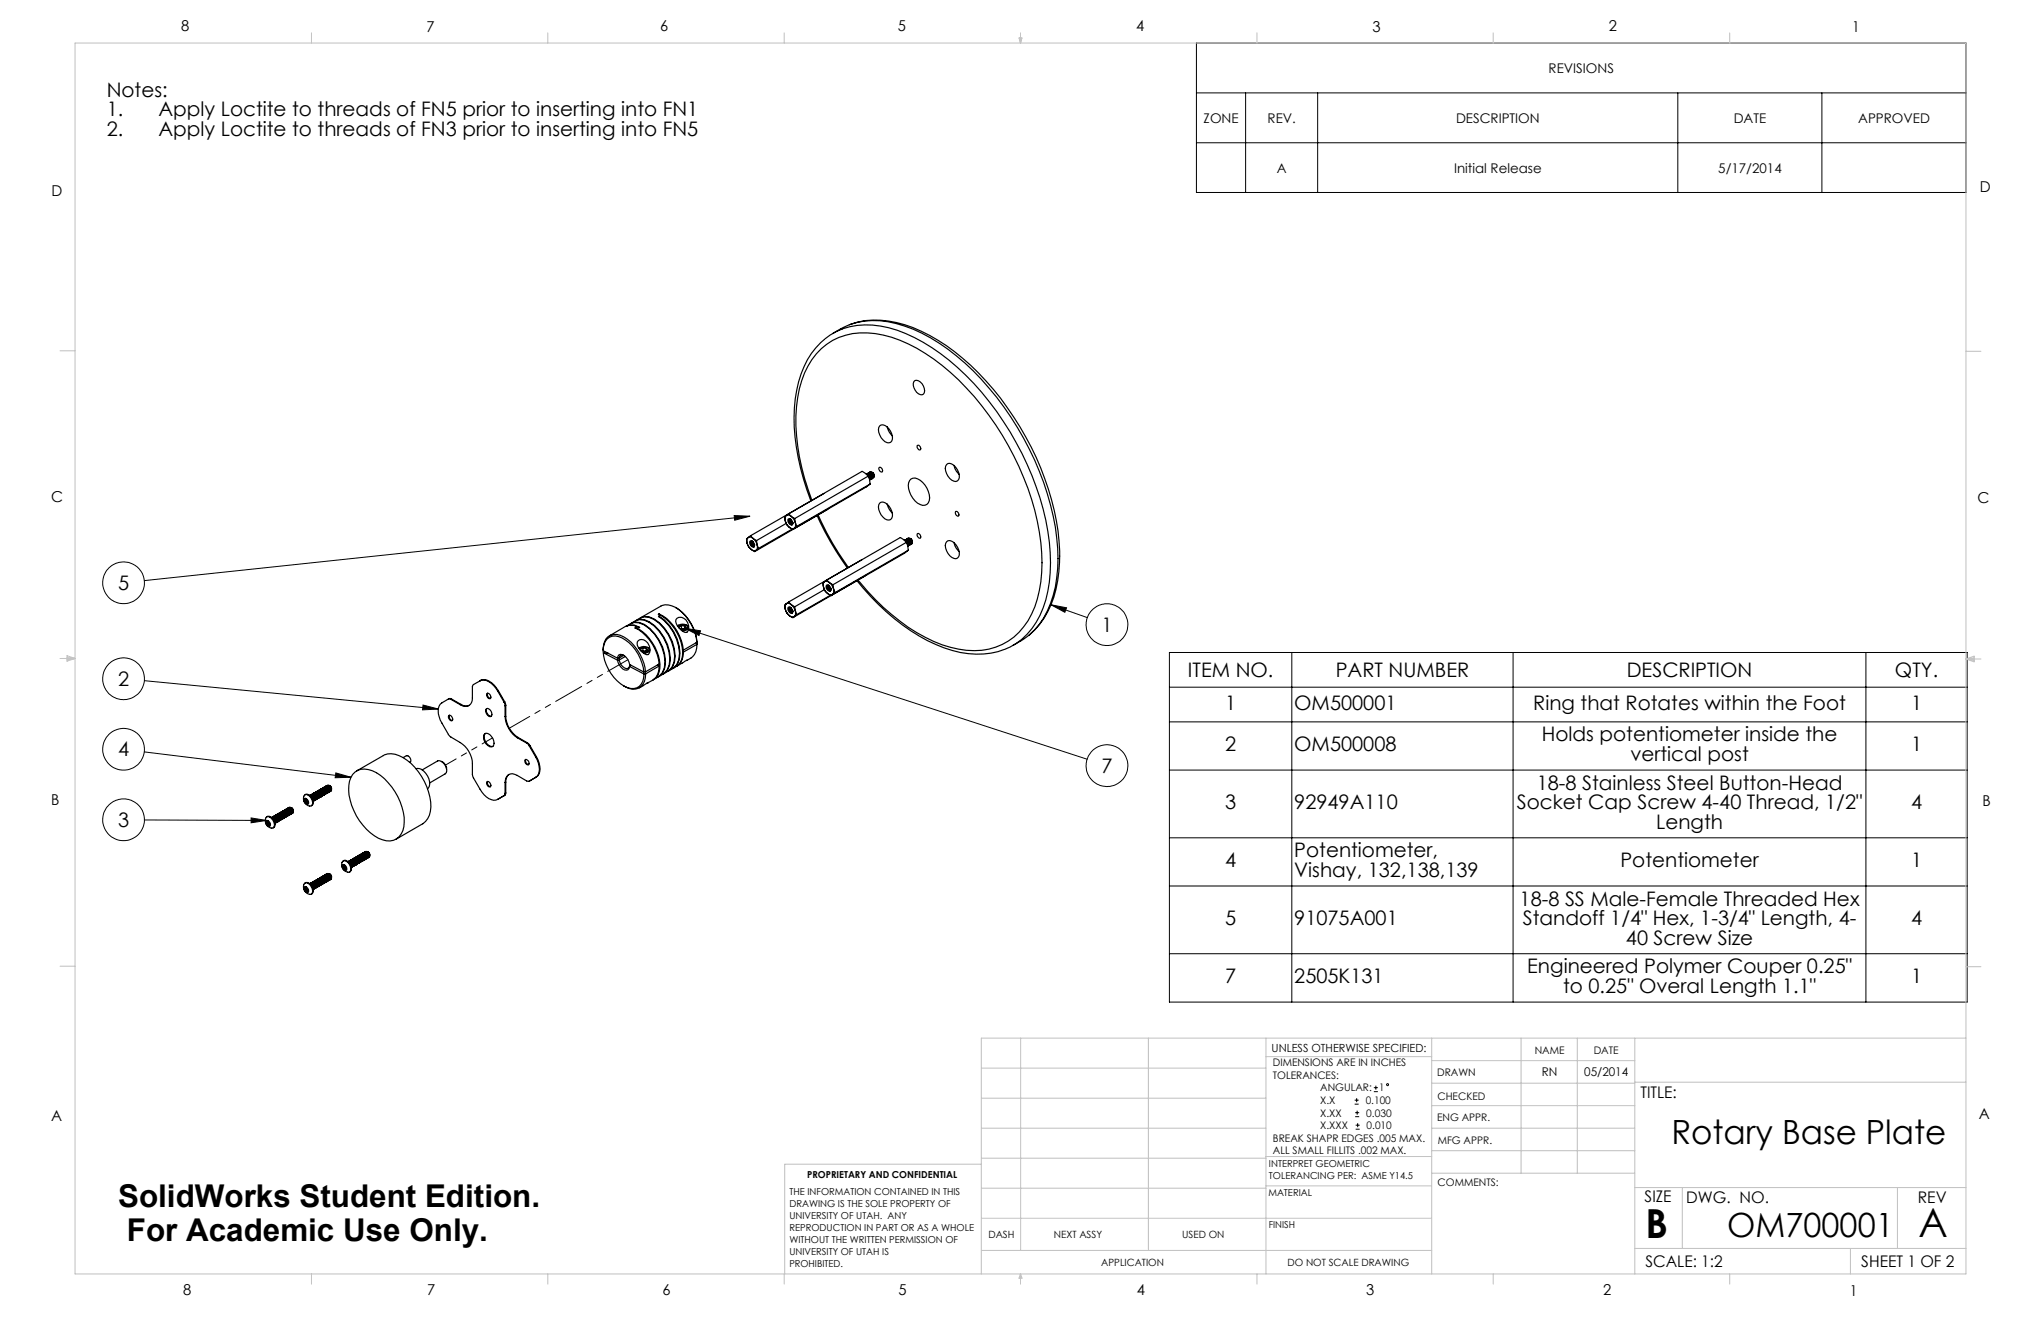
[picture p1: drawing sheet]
<svg xmlns="http://www.w3.org/2000/svg" width="432mm" height="279mm" viewBox="0 0 432 279" stroke-linecap="round" stroke-linejoin="round" font-family="sans-serif">
<g fill="none" stroke="#000" stroke-width=".21">
<path d="M253.1 9.1h162.8v31.6h-162.8zM253.1 19.6h162.8M263.5 19.6v21.1M278.8 19.6v21.1M355 19.6v21.1M385.4 19.6v21.1M253.1 30.2h162.8M155.3 109l3.3 .2-3.2 .8zM158.6 109.2l-128 13.6M144.9 132.9l85.1 27.7M144.9 132.9l3.3 .5-.3 1zM222.4 127.9l7.6 2.7"/>
<path d="M222.4 127.9l3.2 .7-.3 .9zM247.4 138h168.8v73.9h-168.8zM273.3 138v73.9M320.1 138v73.9M394.8 138v73.9M30.5 159l43.8 5.4M30.6 144l62.1 6M89.5 149.1l3.2 .9-3.3 .1zM247.4 152.7h168.8M247.4 145.3h168.8M30.6 173.4l25.8 .1M53.1 173l3.3 .5-3.3 .5z"/>
<path d="M71 163.5l3.3 .9-3.4 .1zM247.4 162.9h168.8M247.4 177.2h168.8M247.4 187.4h168.8M247.4 201.7h168.8M286.6 233.5h.8M286.6 232.7h.8M286.7 236.2h.8M286.7 235.3h.8M286.8 238.8h.9M286.8 238h.9M287 232.3v.8"/>
<path d="M287.1 234.9v.9M287.2 237.6v.8M290.7 230.9h.8M290.7 230h.8M291.1 229.6v.9"/>
<circle cx="26.1" cy="123.3" r="4.4"/>
<circle cx="234.2" cy="132.1" r="4.4"/>
<circle cx="26.2" cy="143.5" r="4.4"/>
<circle cx="26.2" cy="158.5" r="4.4"/>
<circle cx="26.1" cy="173.4" r="4.4"/>
<circle cx="234.2" cy="161.9" r="4.4"/>
<circle cx="293.5" cy="229.4" r=".21"/>
</g>
<g fill="none" stroke="#c0c0c0" stroke-width=".21">
<path d="M15.9 9.1h400v260.4h-400zM65.9 6.9v2.2M115.9 6.9v2.2M165.9 6.9v2.2M215.6 8h.6l-.3 1.1zM215.7 8l.2 1.1M215.9 6.9v2.2M216 8l-.1 1.1M265.9 6.9v2.2M315.9 6.9v2.2M365.9 6.9v2.2M12.7 74.2h3.2"/>
<path d="M415.9 74.3h3.2M12.7 139.3h3.2M14.2 139.1l1.7 .2M14.2 138.7l1.7 .6-1.7 .5zM15.9 139.3l-1.7 .3M415.9 139.4h3.2M415.9 139.4l1.8-.6v1.2zM415.9 139.4l1.8 .3M417.7 139.2l-1.8 .2M12.7 204.4h3.2M215.9 219.6v44.9M243 219.6v44.9"/>
<path d="M267.8 219.6v49.9M302.9 219.6v49.9M321.8 219.6v28.5M333.7 219.6v28.5M345.9 219.6v49.9M415.9 204.5h3.2M415.9 219.6h-208.3v49.9M207.6 238.6h60.2M207.6 232.3h60.2M207.6 225.9h60.2M267.8 223.5h35.1M302.9 233.9h43"/>
<path d="M302.9 229.1h43M302.9 224.3h43M302.9 238.6h43M345.9 228.9h70M207.6 257.7h95.3M207.6 251.3h60.2M207.6 245h60.2M207.6 246.2h-41.6v23.3M267.8 250.8h35.1M267.8 244.6h35.1M302.9 248.1h43M302.9 243.4h43"/>
<path d="M345.9 251.2h70M355.9 251.2v12.9M401.4 251.2v12.9M65.9 269.5v2.1M115.9 269.5v2.1M165.9 269.5v2.1M207.6 264.5h95.3M215.9 269.5v2.1M215.9 269.5l.3 .8h-.6zM265.9 269.5v2.1M315.9 269.5v2.1M345.9 264.1h70"/>
<path d="M365.9 269.5v2.1M391.5 264.1v5.4"/>
</g>
<g fill="#000">
<path d="M155.3 109l3.3 .2-3.2 .8z"/>
<path d="M222.4 127.9l3.2 .7-.3 .9zM144.9 132.9l3.3 .5-.3 1zM53.1 173l3.3 .5-3.3 .5zM71 163.5l3.3 .9-3.4 .1zM89.5 149.1l3.2 .9-3.3 .1z"/>
</g>
<g fill="none" stroke="#000" stroke-width=".25">
<path d="M174.4 71.8a17.4 17.4 0 0 0-5.8 10.7 41.7 41.7 0 0 0 2.1 21l.9 2.4M174.5 71.7a14.8 14.8 0 0 1 13.5-2.4 39.8 39.8 0 0 1 18.1 11.8 62.3 62.3 0 0 1 15.9 33.6 28.8 28.8 0 0 1-2 15.4 13.6 13.6 0 0 1-7.4 7.2M176.2 70.5a15.4 15.4 0 0 1 13.4-2.1 39 39 0 0 1 18 11.8 62.3 62.3 0 0 1 16 33.5 27.8 27.8 0 0 1-2.8 17 15.2 15.2 0 0 1-6.5 5.8M179.8 68.7a19.2 19.2 0 0 1 15.1 1.4 49.4 49.4 0 0 1 19.6 18.1 57.7 57.7 0 0 1 9.7 28.3 24.2 24.2 0 0 1-4.2 15.5l-2.2 2.3M183.9 99.9a.8 .8 0 0 1 .8 .3 .8 .8 0 0 1 .1 .8M184.2 99.8a.71 .71 0 0 1 .7 1M184.3 100h-.1M184.5 99.9l.3 .3 .1 .4-.3-.5M185.9 99a.52 .52 0 0 1 .7 .2 .52 .52 0 0 1-.1 .6l-.6-.5zM186.1 90.1a1.69 1.69 0 0 1 2.3 1.1 1.94 1.94 0 0 1 0 2.4 1.94 1.94 0 0 1-2.3-1.6 1.79 1.79 0 0 1 0-1.9zM187.7 90.3l.5 1.2 .6 .7M193.4 80.7a1.36 1.36 0 0 1 2 1 1.29 1.29 0 0 1-.3 1.8 2.2 2.2 0 0 1-1.7-2.8z"/>
<path d="M194 94.3a.54 .54 0 0 1 .7 .2 .54 .54 0 0 1-.1 .7l-.6-.5zM200.3 98.2a1.26 1.26 0 0 1 1.9 .6 2.15 2.15 0 0 1 .4 2.9 1.95 1.95 0 0 1-2.3-1.5 1.77 1.77 0 0 1 0-2zM201.8 98.5l.1 .1a3.3 3.3 0 0 0 1 1.7M158 114.9l.5 .9 .4 .4M158 114.9a2.07 2.07 0 0 0 .9 1.3M158.3 113.7a1.14 1.14 0 0 0-.3 1.2M158.3 113.7a.86 .86 0 0 1 1 .2M158.3 113.7l-.4 .3 .1 .9M158.7 114.4a.85 .85 0 0 1 .8 1.3 .85 .85 0 0 1-.8-1.3zM158.8 113.3l.5 .6M158.8 113.3l-.5 .4M158.9 116.2a.86 .86 0 0 0 1.1 .2"/>
<path d="M158.9 116.2l.8 .5M159 114.6a.55 .55 0 0 0 .6 .8M159.1 114.9l.4 .6M159.1 114.4a.61 .61 0 0 0 .5 1M159.2 114.5l.4 .9M159.3 113.9l.8 .4M159.3 113.9l.4 .4 .5 .9M159.3 115.6h.3M159.6 115.2v.2M159.7 115.2l-.2-.1-.4-.6a.53 .53 0 0 0-.4 .5 .53 .53 0 0 0 .4 .5l.4 .1 .1-.3M160 116.4l-.3 .3M160.1 114.3l.1 .9"/>
<path d="M160.2 115.2a1.05 1.05 0 0 1-.2 1.2M160.2 115.2l.3 .8M160.5 116l-.5 .4M166.2 110.2l.4 .9 .4 .4M166.2 110.2l.3 .8 .5 .5M166.3 109l.6-.3 .5 .5M166.3 109a1.05 1.05 0 0 0-.1 1.2M166.3 109a.86 .86 0 0 1 1.1 .2M166.3 109l-.3 .3 .2 .9M166.3 110.7l-6.2 3.6M166.8 109.7a.85 .85 0 0 1 .8 1.3 .85 .85 0 0 1-.8-1.3zM167 111.5a.86 .86 0 0 0 1.1 .2"/>
<path d="M167 111.5l.7 .5 .4-.3M167.1 109.9a.51 .51 0 0 0 .1 .6 .51 .51 0 0 0 .5 .2M167.1 110.2l.6 .6M167.3 109.9l.4 .8M167.4 109.8l.3 .9M167.4 109.2l.7 .5M167.4 109.2l.4 .4 .5 1M167.4 110.9h.2M167.6 111.9l-7.1 4.1M167.7 110.6v.2a.61 .61 0 0 1-.7-.1 .61 .61 0 0 1-.1-.7l.3-.2a.59 .59 0 0 0 .4 .9M168.1 109.7l.2 .9M168.3 110.6a1.14 1.14 0 0 1-.2 1.1"/>
<path d="M168.3 110.6l.3 .7M168.6 111.3l-.5 .4M171.8 105.8a43.5 43.5 0 0 1-3-21.8 16.3 16.3 0 0 1 7.3-12 15.9 15.9 0 0 1 12.5-.7 40.5 40.5 0 0 1 17.5 12.6 59.8 59.8 0 0 1 14.1 30.9 27.8 27.8 0 0 1-1.9 15.1 13.4 13.4 0 0 1-15.5 7.4 31.7 31.7 0 0 1-14.2-7.3 52.5 52.5 0 0 1-7.1-7.3M172.9 109a62.4 62.4 0 0 0 6.4 11.2M173.1 108.9a62.1 62.1 0 0 0 6.4 11.2M182.4 118.4l-15.5 8.9M183.3 100.3a.78 .78 0 0 1 .8 .3 .78 .78 0 0 1 0 .8 .8 .8 0 0 0-.8-1.1M183.3 100.3l.1-.1a.77 .77 0 0 1 .8 .3 .77 .77 0 0 1 .1 .9l-.2-.1M183.5 100.2a.79 .79 0 0 1 .8 .3 .79 .79 0 0 1 0 .8M183.6 100.4a.58 .58 0 0 1 .5 .8M183.7 100.7l.3 .7 .1 1M183.7 100.7l-.4-.4-.9-.6-23.6 13.6"/>
<path d="M183.7 100.7l-15.6 9M183.7 100h.1M183.7 100.7l.1 .2-.3-.5 .4 .4 .1 .7M183.7 100a.8 .8 0 0 1 .8 .3 .8 .8 0 0 1 0 .9 .81 .81 0 0 0-.8-1.2M183.8 100a.76 .76 0 0 1 .9 .2 .76 .76 0 0 1 .1 .9l-.3-.1M183.8 100.2l-.1 .1M184.1 102.4l-.7 .5-23.7 13.8M184.1 100.1h-.2M184.1 102.4l-15.5 8.9M184.2 100.4l.2 .4v.2M184.3 101.3h.1M184.4 100.2l.2 .4v.3"/>
<path d="M186.1 106.4a1.69 1.69 0 0 1 2.3 1.2 1.94 1.94 0 0 1 0 2.3 1.94 1.94 0 0 1-2.3-1.6 1.79 1.79 0 0 1 0-1.9zM187.7 106.6l.5 1.2 .6 .7M191.3 114.3a.8 .8 0 0 1 .9 1.1M191.4 114.3a.8 .8 0 0 1 .7 .3 .8 .8 0 0 1 .1 .9M191.4 114.3l.2-.1a.81 .81 0 0 1 .8 1.1h-.2M191.6 114.2a.78 .78 0 0 1 .8 1.1M191.6 114.1v.1M191.6 114.4a.58 .58 0 0 1 .6 .8M191.7 114.7l.4 .7 .1 1M191.7 114.7l-.3-.4-.9-.6-15.6 9M191.7 114.7l-15.5 9M191.8 114.7l.1 .2-.3-.5 .3 .4 .2 .7"/>
<path d="M191.8 114a.8 .8 0 0 1 .8 .4 .8 .8 0 0 1 0 .8 .84 .84 0 0 0-.8-1.2zM191.9 114a.67 .67 0 0 1 .7 0 .67 .67 0 0 1 .3 .7v.3h-.4M191.9 114.2l-.1 .1M192 113.9a.84 .84 0 0 1 .9 1.1M192.2 116.4l-.9 .6-15.5 9M192.2 114.1h-.2M192.2 116.4l-15.5 8.9M192.3 113.8a.7 .7 0 0 1 .7 .9M192.3 114.4l.2 .6M192.4 113.9l-.1 .1M192.4 115.3h.1M192.5 114.2l.2 .5v.2"/>
<path d="M192.6 113.9l.3 .3 .1 .4M192.6 115.2h.1M192.7 114.1l.3 .5M192.7 101.3a2.43 2.43 0 0 1 3 1.3 3.7 3.7 0 0 1 .7 3.8 1.47 1.47 0 0 1-2.3 0 4.8 4.8 0 0 1-1.9-4.3zM194 113a.52 .52 0 0 1 .7 .2 .52 .52 0 0 1-.1 .6l-.6-.5zM200.3 114.6a1.26 1.26 0 0 1 1.9 .6 2.15 2.15 0 0 1 .4 2.8 1.95 1.95 0 0 1-2.3-1.5 1.77 1.77 0 0 1 0-1.9zM201.8 114.8l.1 .1a3.3 3.3 0 0 0 1 1.8M202.2 108.2a.59 .59 0 0 1 .6 .3 .59 .59 0 0 1-.2 .7l-.4-.4-.1-.4zM127.6 137.6v-.2a2.91 2.91 0 0 1 2.3-3.2 5.9 5.9 0 0 1 4.9 3.2 9.9 9.9 0 0 1 1.8 4.7M127.9 138.2v-.4l2.7 1.4M127.9 138.2l2.7 1.4M128.7 138.1l-.8 .1"/>
<path d="M130.6 139.2l.4-.7a1.85 1.85 0 0 1 2.1 1.5l.1 .5 3 1.6M130.6 139.6a2.47 2.47 0 0 0 2 2.1l.3-.1 .3-.6M131 139.6a1.87 1.87 0 0 0 1.9 1.8l.3-.6M131 139.2h-.4M131 139.6h-.4M132 138.6l-1 .6M132 138.6h-.7l-.3 .6M132.3 138.9l-1.3 .7M133.4 131.9l-.9 .5 .7-.2h1l1.1 .5-1.2-.4h-1l-.7 .2-3.5 2M133.4 131.9a3.6 3.6 0 0 1 4 1.1 9.7 9.7 0 0 1 3.1 8.3l-.4 1-.9 .9M134.4 131.3l-.9 .6a3.4 3.4 0 0 1 4 1 9.3 9.3 0 0 1 3.2 8.3l-.5 1.1-.9 .8M134.4 131.3a3.4 3.4 0 0 1 4 1.1 9.6 9.6 0 0 1 3.2 8.3l-.5 1-.9 .9"/>
<path d="M134.5 132.7a9.7 9.7 0 0 1 5.1 8.7 2.76 2.76 0 0 1-1.4 2.4M134.5 132.7l-.2 .1a9.6 9.6 0 0 1 5.2 7.6l-2.9 1.7M134.5 132.7v.2M134.5 131.3l.8-.3 1 .1 1.1 .4M135 135.5a1.57 1.57 0 0 1 2.4 1.2 1.51 1.51 0 0 1-.2 1.7 1.12 1.12 0 0 1-1.2-.4 2.54 2.54 0 0 1-1.2-2.2zM135.1 137.1a1.44 1.44 0 0 1 2.2 .2 1.15 1.15 0 0 1-1.4 .7M135.3 137l-.1 .1M135.4 130.7l-.9 .5M135.5 137.3l.1 .4M135.5 130.7a3.4 3.4 0 0 1 3.9 1.1 9.7 9.7 0 0 1 3.2 8.3 3.5 3.5 0 0 1-2.2 2.4M135.6 130.7a3.4 3.4 0 0 1 3.9 1 9.4 9.4 0 0 1 3.2 8.3l-.4 1.1-.9 .8 .9-.5M135.6 130.6l4.2-2.4a3.6 3.6 0 0 1 3.8 .7 10.3 10.3 0 0 1 3.8 7"/>
<path d="M136 137l.7 .1M136 137l-.5 .3M136 137v.7M136 137.7v.1M136 137.7l.2 .1M136.7 137.1l.2 .3M136.7 137.1v.5M136.9 137.4a1.09 1.09 0 0 1-1.3 .3M136.9 137.4l-.2 .3M137 136.9a.57 .57 0 0 1 .4 .8l-.3 .3-.9 .2M137.4 131.5a9.6 9.6 0 0 1 4.3 9.1l-.4 1.1-.9 .8M137.4 131.5v.2"/>
<path d="M139.4 130.3a9.6 9.6 0 0 1 4.3 9.2l-.4 1-.9 .8M139.4 130.3l-.1 .1a9.6 9.6 0 0 1 4.3 9.1l-.4 1.1-.9 .8M139.4 130.3l.1 .2M139.5 129.9a9.6 9.6 0 0 1 5.1 7.6M139.5 129.9h-.2a9.5 9.5 0 0 1 5.1 8.7 3.1 3.1 0 0 1-2 2.8M139.5 129.9v.1M143 128.5a9.5 9.5 0 0 1 4.4 7.4M143.2 130.8a1.55 1.55 0 0 1 2.3 .9 1.64 1.64 0 0 1-.2 2l-.2 .1a2.89 2.89 0 0 1-2.1-2.8zM143.3 132.4a1.44 1.44 0 0 1 2.2 .2 1.12 1.12 0 0 1-1.4 .6M143.5 132.3h-.1M143.7 132.5l.1 .4M144.1 132.3h.8"/>
<path d="M144.1 132.3l-.4 .2M144.1 133h.3M144.1 132.3l.1 .7M144.4 137.4l.2 .1M144.4 137.8l.2 .1M144.6 137.9a3.2 3.2 0 0 1-1.4 3M144.9 132.3l.2 .4M144.9 132.3v.6l.2-.2M145.1 132.7a.98 .98 0 0 1-1.3 .2M145.2 132.2a.57 .57 0 0 1 .3 .8l-.2 .2-.9 .3M147.2 136l.3 .1v.2M147.4 135.9l-2.8 1.6"/>
<path d="M147.5 136.3a3.3 3.3 0 0 1-2.2 3.4l.1-.1-2.1 1.3M147.5 136.3l-2.9 1.6M166.2 128.9l.4 .9 .4 .4M166.2 128.9l.3 .7 .5 .6M166.3 127.7a1.05 1.05 0 0 0-.1 1.2M166.3 127.7a.86 .86 0 0 1 1.1 .2M166.3 127.7l-.3 .3 .2 .9M166.8 128.4a.88 .88 0 0 1 .8 1.2 .85 .85 0 0 1-.8-1.2zM166.9 127.3l.5 .6M166.9 127.3l-.6 .4M167 130.2a.86 .86 0 0 0 1.1 .2M167 130.2l.7 .4"/>
<path d="M167.1 128.6a.55 .55 0 0 0 .6 .8M167.1 128.9l.5 .6M167.3 128.6l.4 .8M167.4 128.5v.4l.3 .3M167.4 127.9l.7 .4M167.4 127.9l.4 .4 .5 .9M167.4 129.6h.2M167.7 129.2v.2M167.7 129.3v.2a.61 .61 0 0 1-.7-.3 .61 .61 0 0 1 .1-.8l.1 .1a.59 .59 0 0 0 .4 .9M168.1 130.4l-.4 .2M168.1 128.3l.2 .9M168.3 129.2a1.14 1.14 0 0 1-.2 1.2"/>
<path d="M168.3 129.2l.3 .8M168.6 130l-.5 .4M174.2 124.2l.4 .8 .5 .5M174.2 124.2l.5 .9 .4 .4M174.4 123a1.05 1.05 0 0 0-.2 1.2M174.4 123a.86 .86 0 0 1 1.1 .2M174.4 123l-.3 .3 .1 .9M174.4 124.7l-6.3 3.6M174.9 123.8a.85 .85 0 0 1 .8 1.2 .85 .85 0 0 1-.8-1.2zM174.9 122.7l.6 .5M174.9 122.7l-.5 .3M175.1 125.5a.86 .86 0 0 0 1 .2"/>
<path d="M175.1 125.5l.7 .5M175.2 123.9a.54 .54 0 0 0 .6 .8M175.2 124.2l.5 .6M175.3 123.8a.58 .58 0 0 0 .4 .9M175.4 123.8l.4 .7M175.5 123.2l.7 .5M175.5 123.2l.4 .4 .5 1M175.7 125.9l-7.1 4.1M175.7 124.9l-.2 .1M175.8 124.6v.2a.63 .63 0 0 1-.7-.1 .63 .63 0 0 1-.1-.7l.2-.2 .2 .1 .4 .8M175.8 124.5v.2M176.1 125.7l-.3 .3"/>
<path d="M176.2 123.7l.2 .9M176.4 124.6a1.1 1.1 0 0 1-.3 1.1M176.4 124.6l.3 .7M176.7 125.3l-.6 .4M181.3 122.8a44.7 44.7 0 0 0 18.4 14.2 18.1 18.1 0 0 0 12.7 .4M183.2 121.7l-15.5 8.9M94.9 147.8l.5 .1M94.9 147.8l-1.4 .9a2.41 2.41 0 0 0-.6 2.9l.2 .7 1.8 3.1 .5 .5a7 7 0 0 1 4.1 3.7 7.7 7.7 0 0 1 .4 4.2l.3 .8a11.4 11.4 0 0 0 2.7 4 2.39 2.39 0 0 0 2.4 .5M94.9 147.8l.1-.1 .5 .1M95 151.3a.76 .76 0 0 1 .6 1.1 .76 .76 0 0 1-.6-1.1zM95.1 151.3a.83 .83 0 0 0 .6 1.1M95.4 147.9l2 1.1"/>
<path d="M95.5 147.8l-.1 .1M95.5 147.8l2 1.2M97.5 149a1.78 1.78 0 0 0 1.8 .2M97.5 149h-.1M101.6 144l-1.5 .8-.1 .3-.1 2.5a1.57 1.57 0 0 1-.7 1.6 1.57 1.57 0 0 1-1.8-.2M101.6 144a2.46 2.46 0 0 1 2.8 1l.9 1.1M101.6 144a2.02 2.02 0 0 1 2.5 .5l1.3 1.5M102.6 155.2a1.07 1.07 0 0 1 1.4 .6 1.82 1.82 0 0 1 .3 2.1 1.74 1.74 0 0 1-2-2v-.4zM102.7 155.1a1.91 1.91 0 0 0 1.6 2.8M102.9 149.9a1.08 1.08 0 0 1 1 1.6 1.08 1.08 0 0 1-1-1.6zM103 146.8a.6 .6 0 0 1 .7 .2 .6 .6 0 0 1-.1 .8l-.5-.4zM103 149.9a1.17 1.17 0 0 0 1 1.6"/>
<path d="M103.2 146.6a.83 .83 0 0 0 .6 1.1M105.3 146.1l1.3 2.4M105.4 146l-.1 .1M105.4 146l1.4 2.4M106.6 148.5l.3 .8M106.8 148.4l.2 .8M106.8 148.4l-.2 .1M106.9 151.6a5.9 5.9 0 0 0 2.5 4.4M106.9 149.3v2.3M107 151.5a5.7 5.7 0 0 0 2.6 4.5M107 151.5l-.1 .1M107 149.2l-.1 .1"/>
<path d="M107 149.2v2.3M109.4 156l2 1.2M109.6 156h-.2M109.6 156l1.9 1.1M111.4 157.2l.6 .6M111.5 157.1l.6 .6M111.5 157.1l-.1 .1M112 157.8l1.3 2.3M112.1 157.7l-.1 .1M112.1 157.7l1.4 2.4M133.2 141l3 1.6M133.2 140.8v.2"/>
<path d="M133.4 140.7l-.2 .1M136.2 142.1a9 9 0 0 0-5.3-7.4 2.43 2.43 0 0 0-3.3 2.3 9.2 9.2 0 0 0 5.2 8.5 2.4 2.4 0 0 0 3.4-2.1v-.8M136.6 142.1h-.4M136.6 142.5a2.79 2.79 0 0 1-2.8 3.3l-.7-.2-1.2-.5M136.6 142.5l-.4 .1M136.8 144.6l.4-.2-1.9 1.1M139.1 140.7l.4 .2M139.2 143.2l-.9 .5M139.5 140.9a3.3 3.3 0 0 1-2.4 3.5M139.5 140.9l-2.9 1.6M140.3 142.6l-1 .5M56.2 173a.74 .74 0 0 1 1.2 .1 1.22 1.22 0 0 1 .2 2.1 1.59 1.59 0 0 1-1.4-2.2z"/>
<path d="M56.3 173.5a.83 .83 0 0 1 .8 1.3 .81 .81 0 0 1-.8-1.3zM56.4 172.8l.2-.1a1.56 1.56 0 0 1 1.3 2.3l-.1 .1M56.4 173.8v.4M56.4 174.2l.3 .4M56.7 173.8h-.3M56.7 173.8l.3 .3v.4M56.7 173.8l.1 .3 .2 .2M56.7 174l.3 .4-.3 .2M56.7 173.8v.2M56.7 174l-.3 .2M57 174.5l-.3 .1M57 174.3v.2"/>
<path d="M57.4 173a.71 .71 0 0 1 .9 .2 .71 .71 0 0 1-.1 .9M57.5 172.9a.8 .8 0 0 1 .8 .3 .8 .8 0 0 1 0 .9M57.5 173l.4 .2 .3 .4-.1 .6M57.7 172.8a.72 .72 0 0 1 .8 .3 .72 .72 0 0 1 0 .9M57.7 172.8a.79 .79 0 0 1 .8 .3 .79 .79 0 0 1 .1 .8M57.9 172.7a.77 .77 0 0 1 .8 .2 .77 .77 0 0 1 .1 .9h-.1M58 172.6h.1M58 172.6a.81 .81 0 0 1 .8 1.2M58.1 172.6a.71 .71 0 0 1 .8 .2 .71 .71 0 0 1 0 .9M58.2 172.5a.77 .77 0 0 1 .8 .3 .77 .77 0 0 1 0 .9M58.3 172.7h-.1M58.3 172.4a.72 .72 0 0 1 .8 .3 .72 .72 0 0 1 0 .9"/>
<path d="M58.4 172.4a.8 .8 0 0 1 .8 .3 .8 .8 0 0 1 0 .8M58.6 173.9h.1M58.6 172.3a.75 .75 0 0 1 .8 .2 .75 .75 0 0 1 0 .9h-.1M58.6 172.8l.2 .3v.4M58.6 172.2h.1M58.7 172.2a.81 .81 0 0 1 .7 1.2M58.8 172.2a.71 .71 0 0 1 .8 .2 .71 .71 0 0 1 0 .9M58.9 172.1a.8 .8 0 0 1 .7 .3 .8 .8 0 0 1 .1 .9M58.9 172.1h-.1M59 172.3h-.1M59 172a.77 .77 0 0 1 .8 .3 .77 .77 0 0 1 .1 .8h-.1M59.1 172h.1"/>
<path d="M59.1 172a.83 .83 0 0 1 .8 1.1M59.2 171.9a.73 .73 0 0 1 .8 .3 .73 .73 0 0 1 0 .8M59.3 172.4l.2 .4v.3M59.3 171.8a.83 .83 0 0 1 .8 1.2M59.4 171.8a.71 .71 0 0 1 .9 .2 .71 .71 0 0 1 0 .9M59.5 171.7a.8 .8 0 0 1 .8 .3 .8 .8 0 0 1 .1 .9M59.7 171.7a.77 .77 0 0 1 .8 .2 .77 .77 0 0 1 .1 .9h-.1M59.8 171.6h.1M59.8 171.6a.8 .8 0 0 1 .7 .3 .8 .8 0 0 1 .1 .9M59.9 171.5a.73 .73 0 0 1 .8 .3 .73 .73 0 0 1 0 .8M59.9 173.1h.1M60 171.4a.81 .81 0 0 1 .8 1.2"/>
<path d="M60.1 171.7h-.1M60.1 173h.1M60.1 171.4a.7 .7 0 0 1 .8 .3 .7 .7 0 0 1 0 .8M60.2 171.3a.8 .8 0 0 1 .8 .4 .8 .8 0 0 1 0 .8M60.4 171.3a.77 .77 0 0 1 .8 .2 .77 .77 0 0 1 0 .9h-.1M60.4 171.8l.2 .3v.4M60.4 171.2h.1M60.4 171.2a.8 .8 0 0 1 .8 .3 .8 .8 0 0 1 0 .9M60.6 171.1a.73 .73 0 0 1 .8 .3 .73 .73 0 0 1 0 .9M60.6 171.1h.1M60.7 171.1a.78 .78 0 0 1 .7 .3 .78 .78 0 0 1 .1 .8M60.8 171.3h-.1"/>
<path d="M60.8 171a.7 .7 0 0 1 .8 .3 .7 .7 0 0 1 0 .8M60.9 170.9a.85 .85 0 0 1 .8 1.2M60.9 170.9v.1M61 170.9a.75 .75 0 0 1 .8 .2 .75 .75 0 0 1 .1 .9M61.1 171.4l.2 .3v.4M61.1 170.8a.74 .74 0 0 1 .8 .3 .74 .74 0 0 1 0 .9M61.4 170.8l.5 .2 .2 .5v-.2l-.4-.4M61.7 172h.2M61.7 172.1h.1M64.3 168.3l.3-.2a1.62 1.62 0 0 1 1.5 2 .83 .83 0 0 1-.8 .4 .83 .83 0 0 1-.7-.5l-.4-.9zM64.5 168.9a.83 .83 0 0 1 .7 1.2 .83 .83 0 0 1-.7-1.2zM64.5 168.1l.1-.1a1.54 1.54 0 0 1 1.4 2.4h-.1"/>
<path d="M64.5 169.2v.3M64.5 169.5l.3 .4M64.8 169.1v.4l.3 .2v.2M64.8 169.4l.3 .3-.3 .2M64.8 169.1v.3M64.8 169.4l-.3 .1M64.8 169.1l-.3 .1M64.8 169.9h.3M64.8 169.1l.3 .4v.4M65.5 168.3a.73 .73 0 0 1 .8 .2 .73 .73 0 0 1 0 .9M65.6 168.2a.8 .8 0 0 1 .8 .3 .8 .8 0 0 1 0 .9M65.6 168.3l.4 .2 .3 .4-.1 .6"/>
<path d="M65.8 168.2a.7 .7 0 0 1 .8 .2 .7 .7 0 0 1-.1 .9M65.8 168.1a.8 .8 0 0 1 .8 .3 .8 .8 0 0 1 0 .9M66 168a.75 .75 0 0 1 .8 .3 .75 .75 0 0 1 .1 .8l-.2 .1M66 168h.1M66.1 168a.79 .79 0 0 1 .8 1.1M66.2 167.9a.73 .73 0 0 1 .8 .3 .73 .73 0 0 1 0 .8M66.3 167.8h.1M66.3 167.8a.78 .78 0 0 1 .7 .4 .78 .78 0 0 1 .1 .8M66.4 168l-.1 .1M66.4 167.8a.75 .75 0 0 1 .9 .2 .75 .75 0 0 1 0 .9h-.1M66.5 167.7a.8 .8 0 0 1 .8 .3 .8 .8 0 0 1 0 .9M66.6 167.6a.73 .73 0 0 1 .9 .3 .73 .73 0 0 1 0 .9"/>
<path d="M66.7 168.2l.2 .3v.4M66.7 167.6a.81 .81 0 0 1 .8 .3 .81 .81 0 0 1 .1 .8M66.9 167.5a.73 .73 0 0 1 .8 .3 .73 .73 0 0 1 0 .8M66.9 167.4a.81 .81 0 0 1 .9 1.2M67.1 167.6l-.1 .1M67.1 167.4a.75 .75 0 0 1 .8 .2 .75 .75 0 0 1 .1 .9h-.1M67.2 167.3a.8 .8 0 0 1 .7 .4 .8 .8 0 0 1 .1 .8M67.3 167.3a.73 .73 0 0 1 .8 .2 .73 .73 0 0 1 0 .9M67.4 167.8l.2 .3v.4M67.4 167.2a.8 .8 0 0 1 .7 .3 .8 .8 0 0 1 .1 .8M67.5 168.7h.1M67.6 167.1a.72 .72 0 0 1 .7 .3 .72 .72 0 0 1 0 .8"/>
<path d="M67.6 167a.81 .81 0 0 1 .8 1.2M67.8 168.6h.1M67.8 167a.75 .75 0 0 1 .8 .2 .75 .75 0 0 1 .1 .9h-.2M67.8 166.9a.83 .83 0 0 1 .9 1.2M67.8 166.9h.1M68 166.9a.72 .72 0 0 1 .8 .2 .72 .72 0 0 1 0 .9M68.1 166.8h.1M68.1 166.8a.77 .77 0 0 1 .7 .3 .77 .77 0 0 1 .1 .9M68.1 167h.1M68.2 166.7a.72 .72 0 0 1 .8 .3 .72 .72 0 0 1 0 .9M68.3 166.7h.1M68.3 166.7a.85 .85 0 0 1 .8 1.1"/>
<path d="M68.4 168.2h.1M68.4 166.6a.69 .69 0 0 1 .9 .3 .69 .69 0 0 1-.1 .8M68.5 167.1l.2 .4v.3M68.5 166.5a.8 .8 0 0 1 .8 .4 .8 .8 0 0 1 0 .8M68.7 166.5a.72 .72 0 0 1 .8 .2 .72 .72 0 0 1 0 .9M68.7 166.4a.79 .79 0 0 1 .8 .3 .79 .79 0 0 1 .1 .9M68.8 166.6h.1M68.9 166.3a.77 .77 0 0 1 .8 .3 .77 .77 0 0 1 .1 .8l-.1 .1M68.9 166.3a.82 .82 0 0 1 .9 1.1M69.1 166.2a.77 .77 0 0 1 .8 .3 .77 .77 0 0 1 .1 .8M69.1 167.8h.1M69.1 166.7l.3 .4v.3"/>
<path d="M69.2 166.2a.75 .75 0 0 1 .8 .2 .75 .75 0 0 1 0 .9M69.5 166.1l.5 .3 .1 .4M69.5 167.6h.1M69.7 166.2l.3 .1 .1 .5M69.8 167.3h.2M70.1 166.8h.1M75.1 163.3a4 4 0 0 1 4.6 .1 12.7 12.7 0 0 1 5.7 11.4 3.2 3.2 0 0 1-4.5 2.8 12.2 12.2 0 0 1-7.1-11.5 4 4 0 0 1 1.3-2.8zM75.5 163.1l5.6-3.3a4 4 0 0 1 4.2 .4 12.6 12.6 0 0 1 5.8 11.4 3.8 3.8 0 0 1-1.7 2.6l-5.6 3.3M85.3 160.2l.7-.4a.91 .91 0 0 1 .7 1.5M88 162.6a2.21 2.21 0 0 1 2.5 1.5 2.1 2.1 0 0 1 0 2.7M93.4 161l.8 .7 .3 .6v.4M94.5 162.7a1.9 1.9 0 0 0-1.9-1.8l-3.3 1.9"/>
<path d="M94.5 162.7v.4l-.2 .4-3.4 2.1M103 165.4a.65 .65 0 0 1 .7 .2 .65 .65 0 0 1 0 .8l-.5-.1-.2-.5zM103.2 165.3a.83 .83 0 0 0 .6 1.1M105.4 169l-.1 .1M106.8 168.2l-1.5 .9M106.9 167.8l-.3 .5 .2-.1M106.9 165.5v2.3M107 167.7l-.2 .5M107 165.4v2.3M107 167.7l-.1 .1M107 165.4l-.1 .1M107.7 163.8a1.9 1.9 0 0 0-.7 1.6"/>
<path d="M111.1 160.8a.6 .6 0 0 1 .7 .2 .6 .6 0 0 1-.1 .8l-.5-.4zM111.2 160.6a.83 .83 0 0 0 .7 1.1M112 165.2h-.6a4.8 4.8 0 0 0-3.4-1.5 1.65 1.65 0 0 0-1.1 1.8M113.3 160.1a4 4 0 0 1 .4 4l-.4 .3M113.3 164.4l-1.3 .8M113.5 160.1a4 4 0 0 1 .3 4l-.3 .2M113.5 160.1h-.2M113.5 164.3l-.2 .1M113.5 164.3l-1.5 .9M64.3 187.7l.2-.2a.83 .83 0 0 1 .7 1.3l-.6-.2-.3-.5zM64.3 186.9l.3-.1a1.62 1.62 0 0 1 1.5 2 .84 .84 0 0 1-1.5-.1l-.4-1zM64.5 186.8l.1-.1a1.56 1.56 0 0 1 1.4 2.3l-.1 .1"/>
<path d="M64.5 187.8v.4M64.5 188.2l.3 .3M64.8 187.8v.3l.3 .2M64.8 187.8v.2M64.8 188l.3 .4-.3 .1M64.8 188l-.3 .2M64.8 187.8h-.3M64.8 188.5h.3M64.8 187.8l.3 .3v.4M65.1 188.3v.2M65.5 186.9a.73 .73 0 0 1 .8 .3 .73 .73 0 0 1 0 .9M65.6 186.9a.77 .77 0 0 1 .8 .3 .77 .77 0 0 1 0 .9"/>
<path d="M65.6 187l.4 .1 .3 .5-.1 .6M65.8 186.8a.71 .71 0 0 1 .7 .3 .71 .71 0 0 1 0 .8M65.8 186.8a.8 .8 0 0 1 .8 .3 .8 .8 0 0 1 0 .8M66 186.7a.75 .75 0 0 1 .8 .2 .75 .75 0 0 1 .1 .9h-.2M66 186.6h.1M66.1 186.6a.79 .79 0 0 1 .8 1.2M66.2 186.5a.73 .73 0 0 1 .8 .3 .73 .73 0 0 1 0 .9M66.3 186.5a.8 .8 0 0 1 .7 .3 .8 .8 0 0 1 .1 .9M66.3 186.5h.1M66.4 186.7h-.1M66.4 186.4a.77 .77 0 0 1 .8 .3 .77 .77 0 0 1 .1 .8h-.1M66.5 186.4a.8 .8 0 0 1 .8 .3 .8 .8 0 0 1 0 .8"/>
<path d="M66.6 186.3a.73 .73 0 0 1 .9 .3 .73 .73 0 0 1 0 .8M66.7 186.8l.2 .3v.4M66.7 186.2a.81 .81 0 0 1 .8 .4 .81 .81 0 0 1 .1 .8M66.9 186.2a.73 .73 0 0 1 .8 .2 .73 .73 0 0 1 0 .9M66.9 186.1a.83 .83 0 0 1 .9 1.2M67.1 186.3h-.1M67.1 186.1a.77 .77 0 0 1 .8 .2 .77 .77 0 0 1 .1 .8h-.1M67.2 185.9a.83 .83 0 0 1 .8 1.2M67.2 185.9v.1M67.3 185.9a.73 .73 0 0 1 .8 .3 .73 .73 0 0 1 0 .8M67.4 186.4l.2 .4v.3M67.4 185.8a.8 .8 0 0 1 .7 .4 .8 .8 0 0 1 .1 .8"/>
<path d="M67.5 187.4h.1M67.6 185.8a.72 .72 0 0 1 .7 .3 .72 .72 0 0 1 0 .8M67.6 185.7a.83 .83 0 0 1 .8 1.2M67.8 185.7a.77 .77 0 0 1 .8 .2 .77 .77 0 0 1 .1 .9h-.2M67.8 185.6a.8 .8 0 0 1 .8 .3 .8 .8 0 0 1 .1 .9M68 185.5a.73 .73 0 0 1 .8 .3 .73 .73 0 0 1 0 .9M68.1 185.5h.1M68.1 185.5a.77 .77 0 0 1 .7 .3 .77 .77 0 0 1 .1 .8M68.2 185.7h-.1M68.2 185.4a.72 .72 0 0 1 .8 .3 .72 .72 0 0 1 0 .8M68.3 185.3h.1M68.3 185.3a.85 .85 0 0 1 .8 1.2"/>
<path d="M68.4 185.3a.69 .69 0 0 1 .9 .2 .69 .69 0 0 1-.1 .9M68.5 185.8l.2 .3v.4M68.5 185.2a.8 .8 0 0 1 .8 .3 .8 .8 0 0 1 0 .9M68.7 185.1a.73 .73 0 0 1 .8 .3 .73 .73 0 0 1 0 .9M68.7 185.1a.79 .79 0 0 1 .8 .3 .79 .79 0 0 1 .1 .8M68.9 185.3h-.1M68.9 185a.78 .78 0 0 1 .8 .3 .78 .78 0 0 1 .1 .8h-.1M68.9 184.9a.83 .83 0 0 1 .9 1.2M69.1 184.9a.75 .75 0 0 1 .8 .2 .75 .75 0 0 1 .1 .9M69.1 185.4l.3 .3v.4M69.1 186.5h.1M69.2 184.8a.75 .75 0 0 1 .8 .3 .75 .75 0 0 1 0 .9"/>
<path d="M69.5 184.8a.72 .72 0 0 1 .6 .7v-.4l-.4-.3M69.5 186.2h.1M69.8 186h.2M72.5 182.9a.83 .83 0 0 1 .7 1.2 .83 .83 0 0 1-.7-1.2zM72.6 182.1l.2-.1a1.61 1.61 0 0 1 1.3 2.4h-.2M72.6 183.2v.3M72.6 183.5l.3 .4M72.6 182.1a1.65 1.65 0 0 1 1.4 2.3 1.41 1.41 0 0 1-1.7-1.7zM72.8 183.4v-.3l.4 .6M72.8 183.4l.3 .3-.2 .2M72.8 183.4l-.2 .1M72.9 183.1l-.3 .1"/>
<path d="M72.9 183.1l.3 .4v.3M73.2 183.8l-.3 .1M73.2 183.6v.2M73.6 182.3a.73 .73 0 0 1 .8 .3 .73 .73 0 0 1 0 .8M73.7 182.3l.3 .2 .4 .5-.1 .5M73.7 182.2h.1M73.7 182.2a.77 .77 0 0 1 .8 .3 .77 .77 0 0 1 0 .9M73.8 182.1a.78 .78 0 0 1 .9 .3 .78 .78 0 0 1 0 .9h-.1M73.9 182.1a.8 .8 0 0 1 .8 .3 .8 .8 0 0 1 0 .9M74 182a.72 .72 0 0 1 .9 .3 .72 .72 0 0 1 0 .8M74.1 182a.81 .81 0 0 1 .8 .3 .81 .81 0 0 1 .1 .8M74.3 181.9a.73 .73 0 0 1 .8 .3 .73 .73 0 0 1 0 .8"/>
<path d="M74.3 181.8a.81 .81 0 0 1 .9 1.2M74.5 182l-.1 .1M74.5 181.8a.78 .78 0 0 1 .8 .2 .78 .78 0 0 1 .1 .9h-.1M74.6 181.7a.8 .8 0 0 1 .7 .3 .8 .8 0 0 1 .1 .9M74.7 181.6a.72 .72 0 0 1 .8 .3 .72 .72 0 0 1 0 .8M74.8 182.1l.2 .4v.4M74.8 181.6a.77 .77 0 0 1 .8 .3 .77 .77 0 0 1 0 .8M74.9 183.1h.1M75 181.5a.72 .72 0 0 1 .8 .3 .72 .72 0 0 1-.1 .8M75 181.4a.79 .79 0 0 1 .8 .3 .79 .79 0 0 1 0 .9M75.1 181.6l-.1 .1M75.2 183h.1"/>
<path d="M75.2 181.4a.78 .78 0 0 1 .8 .2 .78 .78 0 0 1 .1 .9h-.1M75.2 181.3a.83 .83 0 0 1 .9 1.2M75.2 181.3h.1M75.4 181.3a.72 .72 0 0 1 .8 .2 .72 .72 0 0 1 0 .9M75.5 181.8l.2 .5-.1 .2M75.5 181.2a.77 .77 0 0 1 .7 .3 .77 .77 0 0 1 .1 .9M75.6 181.1a.72 .72 0 0 1 .8 .3 .72 .72 0 0 1 0 .8M75.7 181h.1M75.7 181a.83 .83 0 0 1 .9 1.2M75.8 182.6h.1M75.8 181a.77 .77 0 0 1 .9 .2 .77 .77 0 0 1 0 .9h-.1M75.9 180.9a.83 .83 0 0 1 .8 1.2"/>
<path d="M76.1 180.9a.72 .72 0 0 1 .8 .2 .72 .72 0 0 1 0 .9M76.1 180.8a.78 .78 0 0 1 .8 .3 .78 .78 0 0 1 .1 .8M76.2 181h.1M76.3 180.7a.77 .77 0 0 1 .8 .3 .77 .77 0 0 1 .1 .8l-.1 .1M76.4 180.7h.1M76.4 180.7a.8 .8 0 0 1 .7 .3 .8 .8 0 0 1 .1 .8M76.5 180.6a.73 .73 0 0 1 .8 .3 .73 .73 0 0 1 0 .8M76.5 182.2h.1M76.6 181.1l.2 .3v.4M76.6 180.5a.83 .83 0 0 1 .8 1.2M76.7 180.5a.72 .72 0 0 1 .8 .2 .72 .72 0 0 1 0 .9M76.8 180.4a.8 .8 0 0 1 .8 .3 .8 .8 0 0 1 0 .9"/>
<path d="M76.8 180.6h.1M77 180.3a.77 .77 0 0 1 .8 .3 .77 .77 0 0 1 .1 .8l-.1 .1M77 181.9l-.1 .1M77 180.3h.1M77 180.3a.8 .8 0 0 1 .8 .3 .8 .8 0 0 1 .1 .8M77.2 180.2a.77 .77 0 0 1 .8 .3 .77 .77 0 0 1 .1 .8M77.3 180.7l.2 .3-.1 .4M77.3 180.1h.1M77.3 180.1a.75 .75 0 0 1 .8 .3 .75 .75 0 0 1 0 .9M77.5 180.1l.5 .2 .2 .5-.1-.4-.3-.2M77.9 181.3h.2"/>
</g>
<path d="M94.3 161.8l9.9-5.7" fill="none" stroke="#000" stroke-width=".21" stroke-dasharray="6.3 1.3 1.3 1.3 1.3 1.3" stroke-dashoffset="3.8"/>
<path d="M107.8 154l25.1-14.5" fill="none" stroke="#000" stroke-width=".21" stroke-dasharray="6.3 1.3 1.3 1.3 1.3 1.3" stroke-dashoffset="1.4"/>
<g font-size="8.5">
<text x="348.1" y="261.8">B</text>
<text x="405.9" y="261.6">A</text>
</g>
<g font-size="7.1">
<text x="353.6" y="241.9">Rotary Base Plate</text>
<text x="365.4" y="261.5">OM700001</text>
</g>
<g font-size="6.6">
<text x="25" y="255.3">SolidWorks Student Edition.</text>
<text x="26.8" y="262.5">For Academic Use Only.</text>
</g>
<g font-size="4.2">
<text x="22.6" y="20.4">Notes:</text>
<text x="22.6" y="24.6">1.</text>
<text x="22.6" y="28.8">2.</text>
<text x="33.5" y="24.6">Apply Loctite to threads of FN5 prior to inserting into FN1</text>
<text x="33.5" y="28.8">Apply Loctite to threads of FN3 prior to inserting into FN5</text>
<text x="25" y="124.8">5</text>
<text x="233" y="133.6">1</text>
<text x="251.3" y="143.2">ITEM NO.</text>
<text x="282.6" y="143.2">PART NUMBER</text>
<text x="344.2" y="143.2">DESCRIPTION</text>
<text x="400.9" y="143.2">QTY.</text>
<text x="25" y="145.1">2</text>
<text x="259.2" y="150.1">1</text>
<text x="273.8" y="150.1">OM500001</text>
<text x="324.4" y="150.1">Ring that Rotates within the Foot</text>
<text x="404.3" y="150.1">1</text>
<text x="25" y="160">4</text>
<text x="259.2" y="158.9">2</text>
<text x="273.8" y="158.9">OM500008</text>
<text x="326.2" y="156.8">Holds potentiometer inside the</text>
<text x="344.9" y="160.9">vertical post</text>
<text x="404.3" y="158.9">1</text>
<text x="233" y="163.5">7</text>
<text x="325.1" y="167">18-8 Stainless Steel Button-Head</text>
<text x="259.2" y="171.1">3</text>
<text x="273.8" y="171.1">92949A110</text>
<text x="320.9" y="171.1">Socket Cap Screw 4-40 Thread, 1/2&quot;</text>
<text x="404.3" y="171.1">4</text>
<text x="25" y="174.9">3</text>
<text x="350.4" y="175.3">Length</text>
<text x="259.2" y="183.4">4</text>
<text x="273.8" y="181.4">Potentiometer,</text>
<text x="273.8" y="185.5">Vishay, 132,138,139</text>
<text x="342.8" y="183.4">Potentiometer</text>
<text x="404.3" y="183.4">1</text>
<text x="321.5" y="191.6">18-8 SS Male-Female Threaded Hex</text>
<text x="259.2" y="195.7">5</text>
<text x="273.8" y="195.7">91075A001</text>
<text x="322.2" y="195.7">Standoff 1/4&quot; Hex, 1-3/4&quot; Length, 4-</text>
<text x="404.3" y="195.7">4</text>
<text x="344" y="199.8">40 Screw Size</text>
<text x="259.2" y="207.9">7</text>
<text x="273.8" y="207.9">2505K131</text>
<text x="323.1" y="205.9">Engineered Polymer Couper 0.25&quot;</text>
<text x="330.7" y="210">to 0.25&quot; Overal Length 1.1&quot;</text>
<text x="404.3" y="207.9">1</text>
</g>
<g font-size="3.4">
<text x="347.1" y="232.3">TITLE:</text>
<text x="347.9" y="254.3">SIZE</text>
<text x="356.7" y="254.4">DWG. NO.</text>
<text x="405.7" y="254.5">REV</text>
<text x="348.1" y="267.9">SCALE: 1:2</text>
<text x="393.8" y="267.9">SHEET 1 OF 2</text>
</g>
<g font-size="3.2">
<text x="38.3" y="6.7">8</text>
<text x="90.2" y="6.7">7</text>
<text x="139.7" y="6.5">6</text>
<text x="190" y="6.5">5</text>
<text x="240.4" y="6.5">4</text>
<text x="290.4" y="6.7">3</text>
<text x="340.4" y="6.5">2</text>
<text x="391.9" y="6.7">1</text>
<text x="10.9" y="41.6">D</text>
<text x="418.9" y="40.7">D</text>
<text x="10.9" y="106.3">C</text>
<text x="418.4" y="106.4">C</text>
<text x="10.8" y="170.2">B</text>
<text x="419.4" y="170.6">B</text>
<text x="10.8" y="237.2">A</text>
<text x="418.6" y="236.8">A</text>
<text x="38.8" y="273.8">8</text>
<text x="90.4" y="273.8">7</text>
<text x="140.2" y="273.8">6</text>
<text x="190.1" y="273.9">5</text>
<text x="240.5" y="273.8">4</text>
<text x="289" y="273.9">3</text>
<text x="339.1" y="273.8">2</text>
<text x="391.4" y="274.1">1</text>
</g>
<g font-size="2.8">
<text x="327.6" y="15.4">REVISIONS</text>
<text x="254.6" y="26">ZONE</text>
<text x="268.2" y="26">REV.</text>
<text x="308" y="26">DESCRIPTION</text>
<text x="366.8" y="26">DATE</text>
<text x="393.1" y="26">APPROVED</text>
<text x="270.1" y="36.5">A</text>
<text x="307.6" y="36.5">Initial Release</text>
<text x="363.5" y="36.5">5/17/2014</text>
</g>
<g font-size="2.5">
<text x="326.2" y="227.6">RN</text>
<text x="335.2" y="227.7">05/2014</text>
</g>
<text font-size="2.4" x="269" y="222.4">UNLESS OTHERWISE SPECIFIED:</text>
<g font-size="2.2">
<text x="269.3" y="225.6">DIMENSIONS ARE IN INCHES</text>
<text x="304.1" y="227.7">DRAWN</text>
<text x="324.7" y="222.9">NAME</text>
<text x="337.2" y="222.9">DATE</text>
<text x="269.3" y="228.2">TOLERANCES:</text>
<text x="279.3" y="233.5">X.X</text>
<text x="279.3" y="230.9">ANGULAR:</text>
<text x="288.9" y="233.5">0.100</text>
<text x="291.8" y="230.9">1</text>
<text x="304.1" y="232.6">CHECKED</text>
<text x="279.3" y="236.2">X.XX</text>
<text x="279.3" y="238.8">X.XXX</text>
<text x="289" y="236.2">0.030</text>
<text x="289.1" y="238.8">0.010</text>
<text x="304" y="237.2">ENG APPR.</text>
<text x="269.3" y="241.5">BREAK SHAPR EDGES .005 MAX.</text>
<text x="269.3" y="244.1">ALL SMALL FILLITS .002 MAX.</text>
<text x="304.2" y="241.9">MFG APPR.</text>
<text x="304.1" y="250.9">COMMENTS:</text>
</g>
<g font-size="2.1">
<text x="209.1" y="261.9">DASH</text>
<text x="223" y="261.9">NEXT ASSY</text>
<text x="250.1" y="261.9">USED ON</text>
<text x="233" y="267.8">APPLICATION</text>
<text x="272.4" y="267.8">DO NOT SCALE DRAWING</text>
</g>
<g font-size="2">
<text x="170.8" y="249.2">PROPRIETARY AND CONFIDENTIAL</text>
<text x="268.5" y="246.8">INTERPRET GEOMETRIC</text>
<text x="268.5" y="249.4">TOLERANCING PER: ASME Y14.5</text>
<text x="167" y="252.8">THE INFORMATION CONTAINED IN THIS</text>
<text x="167" y="255.3">DRAWING IS THE SOLE PROPERTY OF</text>
<text x="167" y="257.8">UNIVERSITY OF UTAH. ANY</text>
<text x="268.3" y="252.9">MATERIAL</text>
<text x="167" y="260.3">REPRODUCTION IN PART OR AS A WHOLE</text>
<text x="167" y="262.9">WITHOUT THE WRITTEN PERMISSION OF</text>
<text x="268.4" y="259.7">FINISH</text>
<text x="167" y="265.4">UNIVERSITY OF UTAH IS</text>
<text x="167" y="267.9">PROHIBITED.</text>
</g>
</svg>
